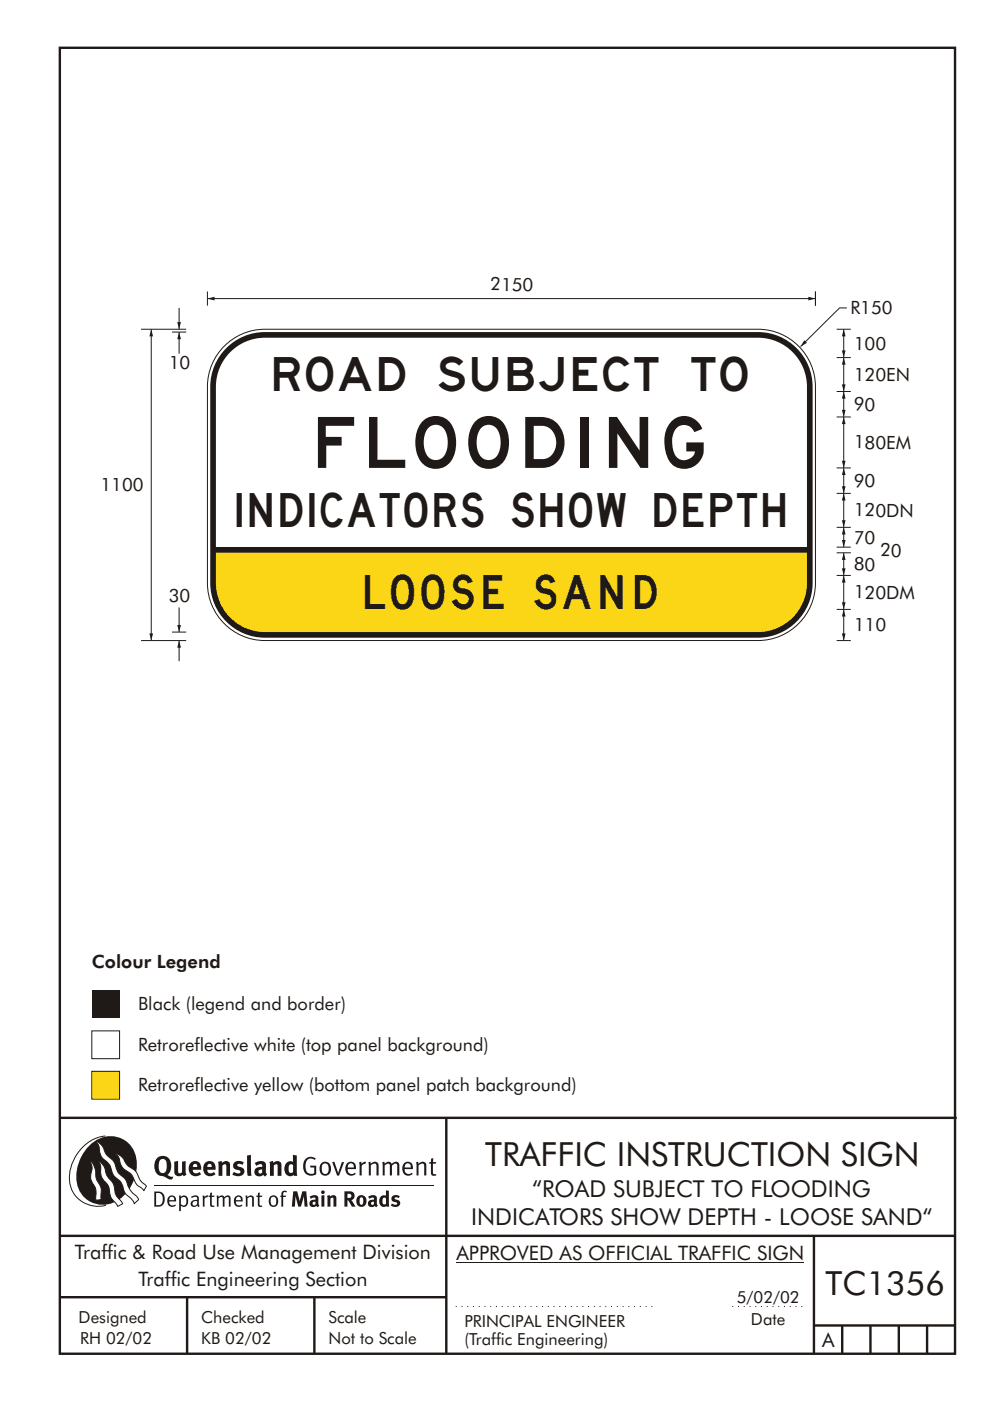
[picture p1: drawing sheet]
<svg xmlns="http://www.w3.org/2000/svg" width="210mm" height="297mm" viewBox="0 0 210 297" stroke-linecap="round" stroke-linejoin="round" font-family="sans-serif">
<g fill="none" stroke="#1f1a17" stroke-width=".51">
<path d="M12.7 10.1h189.9v276.9h-189.9zM12.7 237h190.3M94.7 236.9v50.1M12.7 262h190M12.7 275h82M39.7 275v12M66.7 275v12M172.7 262v25M172.7 281h30M178.7 281v6M184.7 281v6M190.7 281v6"/>
<path d="M196.7 281v6"/>
</g>
<path d="M96.7 277h41.8M155.4 277h15.1" fill="none" stroke="#1f1a17" stroke-width=".21" stroke-dasharray=".2 1" stroke-linecap="butt"/>
<path d="M96.9 267.7h73.6" fill="none" stroke="#1f1a17" stroke-width=".21"/>
<path d="M19.5 209.9h5.9v5.8h-5.9z" fill="#1f1a17"/>
<path d="M19.5 227.1h5.9v5.9h-5.9z" fill-rule="evenodd" fill="#fad617" stroke="#1f1a17" stroke-width=".21"/>
<path d="M19.5 218.6h5.9v5.9h-5.9z" fill-rule="evenodd" fill="#fff" stroke="#1f1a17" stroke-width=".21"/>
<g fill="#1f1a17">
<path d="M64.9 245.6a1.61 1.61 0 0 1 2.1 .1l-.2 .2a1.17 1.17 0 0 0-1.4-.1 1.17 1.17 0 0 0-.6 1.2 1.42 1.42 0 0 0 1.2 1.9l.7-.2v-1.2h-.8l-.1-.4h1.3v1.9a1.82 1.82 0 0 1-2.2-.1 1.82 1.82 0 0 1-.6-2.1l.2-.7z" fill-rule="evenodd"/>
<path d="M68.2 246.6a1.77 1.77 0 0 0 .4 2.6 1.39 1.39 0 0 0 1.4-.5 1.39 1.39 0 0 0 .2-1.5 1.19 1.19 0 0 0-2-.6zM68.5 246.8a.83 .83 0 0 1 1 .1 .83 .83 0 0 1 .2 1 .75 .75 0 0 1-.6 1 .75 .75 0 0 1-.8-.8v-.9z" fill-rule="evenodd"/>
<path d="M70.5 246.4l.4-.1 .8 2.4 .8-2.3h.5l-1.1 2.8h-.4z" fill-rule="evenodd"/>
<path d="M73.6 246.7a1.74 1.74 0 0 0 .5 2.5h.9l.5-.3-.2-.3a.89 .89 0 0 1-1.1 .2 .89 .89 0 0 1-.4-.9h1.7a1.15 1.15 0 0 0-.4-1.4 1.15 1.15 0 0 0-1.5 .2zM74 246.9a.67 .67 0 0 1 .8-.1 .67 .67 0 0 1 .3 .7h-1.3z" fill-rule="evenodd"/>
<path d="M76.2 246.4l.4-.1 .1 .5 .5-.4 .5-.1-.2 .5a.61 .61 0 0 0-.8 .6v1.8h-.4z" fill-rule="evenodd"/>
<path d="M78.1 246.4l.5-.1 .1 .5a.89 .89 0 0 1 .9-.5 .89 .89 0 0 1 .7 .8v2.1h-.4v-2.1l-.1-.3-.3-.1-.8 .4v2.1h-.4z" fill-rule="evenodd"/>
<path d="M81.1 246.4l.4-.1 .1 .4a.83 .83 0 0 1 .8-.4 .83 .83 0 0 1 .7 .5 .86 .86 0 0 1 .9-.5 .86 .86 0 0 1 .7 .8v2.1h-.4l-.1-2.3a.5 .5 0 0 0-.8 0l-.2 .2v2.1h-.5v-2.2l-.4-.3-.7 .4v2.1h-.4z" fill-rule="evenodd"/>
<path d="M85.7 246.7a1.74 1.74 0 0 0 .5 2.5h.9l.5-.3-.2-.3a.89 .89 0 0 1-1.1 .2 .89 .89 0 0 1-.4-.9h1.7a1.15 1.15 0 0 0-.5-1.4 1.15 1.15 0 0 0-1.4 .2zM86 246.9a.67 .67 0 0 1 .9-.1 .67 .67 0 0 1 .3 .7h-1.3z" fill-rule="evenodd"/>
<path d="M88.3 246.4l.4-.1 .1 .5a.89 .89 0 0 1 .9-.5 .89 .89 0 0 1 .7 .8v2.1h-.4v-2.1l-.1-.3-.3-.1-.8 .4v2.1h-.4z" fill-rule="evenodd"/>
<path d="M91.5 245.7l.4-.2v.9h.7l-.2 .3h-.5v2.1l.1 .1h.5l.1 .3a.71 .71 0 0 1-1.2-.5v-2h-.3v-.3h.3z" fill-rule="evenodd"/>
<path d="M37 246.3l.8-.2v2a.46 .46 0 0 0 .2 .7 .46 .46 0 0 0 .6-.3v-2.2l.8-.1v2.3l.2 .6-.6 .3-.2-.3a1.03 1.03 0 0 1-1.2 .2 1.03 1.03 0 0 1-.6-1z" fill-rule="evenodd"/>
<path d="M40.4 246.6a1.64 1.64 0 0 0 0 2.3 1.64 1.64 0 0 0 2.3 .1l-.4-.5a.78 .78 0 0 1-.9 .3 .78 .78 0 0 1-.5-.8h1.8a1.37 1.37 0 0 0-.6-1.6 1.37 1.37 0 0 0-1.7 .2zM41 246.9a.48 .48 0 0 1 .7-.1 .48 .48 0 0 1 .2 .6h-1z" fill-rule="evenodd"/>
<path d="M43.5 246.6a1.65 1.65 0 0 0-.2 2 1.65 1.65 0 0 0 1.9 .7l.5-.3-.3-.5a.78 .78 0 0 1-.9 .3 .78 .78 0 0 1-.5-.8h1.8a1.37 1.37 0 0 0-.6-1.6 1.37 1.37 0 0 0-1.7 .2zM44.1 246.9a.48 .48 0 0 1 .6-.1 .48 .48 0 0 1 .2 .6h-.9z" fill-rule="evenodd"/>
<path d="M46.3 246.4l.7-.3 .1 .4a.95 .95 0 0 1 1-.3 .95 .95 0 0 1 .7 .9v2.2h-.8v-2.3l-.3-.2-.5 .3v2.2h-.8z" fill-rule="evenodd"/>
<path d="M49.7 246.5a1.73 1.73 0 0 1 2-.1l-.2 .6-.6-.2a.42 .42 0 0 0-.6 .3l.2 .2a1.23 1.23 0 0 1 1.4 1 1.47 1.47 0 0 1-2.3 .9l-.3-.1 .3-.6 .7 .3a.47 .47 0 0 0 .7-.3 .87 .87 0 0 0-1-.6l-.4-.2-.1-.4z" fill-rule="evenodd"/>
<path d="M54.1 246.6l.3 .6 .3-.2a.62 .62 0 0 1 .9 0v.4a1.21 1.21 0 0 0-1.3 .3 1.21 1.21 0 0 0-.2 1.4 1.19 1.19 0 0 0 1.7 0l.5 .3 .4-.4-.3-.4v-1.3a.96 .96 0 0 0-1.3-1.1zM55 248.1l.6-.1v.6a.43 .43 0 0 1-.6 .1 .43 .43 0 0 1 0-.6z" fill-rule="evenodd"/>
<path d="M57.2 246.4l.7-.3 .1 .4a.95 .95 0 0 1 1-.3 .95 .95 0 0 1 .7 .9v2.2h-.8v-2.3l-.3-.2-.5 .3v2.2h-.8z" fill-rule="evenodd"/>
<path d="M62.2 244.8v1.6a1.29 1.29 0 0 0-1.4 .1 1.29 1.29 0 0 0-.5 1.3 1.24 1.24 0 0 0 .5 1.4 1.24 1.24 0 0 0 1.5-.1l.1 .2h.7l-.1-4.3zM61.5 246.9h.4l.3 .1v1.5l-.3 .2a.48 .48 0 0 1-.6-.5 1.52 1.52 0 0 1 .2-1.3z" fill-rule="evenodd"/>
<path d="M52.4 245l.8-.2 .2 4.5h-.8l-.1-.2z" fill-rule="evenodd"/>
</g>
<path d="M22.4 240.9a9 9 0 0 0-7.4 10.8 6.2 6.2 0 0 0 7.5 3.9M32.7 251.4h59.4" fill="none" stroke="#1f1a17" stroke-width=".21"/>
<path d="M19.1 242.7a5.7 5.7 0 0 1 6.5-1.4 5.7 5.7 0 0 1 3.4 5.7 8.6 8.6 0 0 1-6.2 8.4 5.7 5.7 0 0 1-6.5-7.1 9.9 9.9 0 0 1 2.8-5.6z" fill-rule="evenodd" fill="#1f1a17"/>
<path d="M24.4 244.6a3.1 3.1 0 0 1 2.3 2.1l.8 .8a3.2 3.2 0 0 1 2 2.3l.4 .7 1.2 1-.6 .9-.2-.3a3.5 3.5 0 0 1-1.9-2 3.8 3.8 0 0 0-2.1-2.2 3.5 3.5 0 0 1-1-2.3zM20.4 242a3.4 3.4 0 0 1 1.9 2.4l.7 .9a3.3 3.3 0 0 1 1.7 2.5 4.4 4.4 0 0 0 1.7 2l.3 .3a6.1 6.1 0 0 0 2.5 3.7l.2 .5-.9 .9a6.1 6.1 0 0 0-1.9-2.2l-.4-.7a3.6 3.6 0 0 0-1.9-2.8l-.6-1.1a3.6 3.6 0 0 0-1.9-2.8 3.7 3.7 0 0 1-.8-2.4zM21 246.2a3.4 3.4 0 0 1 1.5 2.7l.6 .9a3.8 3.8 0 0 1 1.4 3.1l.3 .8 1.2 1.5-1 .6-.5-.8a3.2 3.2 0 0 1-1.3-2.8 4.3 4.3 0 0 0-1.4-2.2 4.7 4.7 0 0 1-.5-2.9zM19.2 246.1a5.1 5.1 0 0 1 1.2 3.7l.3 .7a3.1 3.1 0 0 1 .7 3l.1 .8-1.1 .2-.1-.8a3.5 3.5 0 0 0-.9-3.2 3.6 3.6 0 0 1 .1-2.6z" fill-rule="evenodd" fill="#fff" stroke="#1f1a17" stroke-width=".21"/>
<g fill="#1f1a17">
<path d="M33.4 245.5a2.51 2.51 0 0 0 .4 3.7l.8 .2a2.78 2.78 0 0 0 2 .6l.2-.5h-.6l-.7-.4a2.56 2.56 0 0 0 0-3.8 1.83 1.83 0 0 0-2.1 .2zM34 245.9a.87 .87 0 0 1 1 0 .87 .87 0 0 1 .4 .9v.4a1.17 1.17 0 0 1-.9 1.5h-.3a2.38 2.38 0 0 1-.2-2.8z" fill-rule="evenodd"/>
<path d="M33.1 252.9v2.6a1.12 1.12 0 0 0 1.2-.3 1.12 1.12 0 0 0 .2-1.1l-.1-.6-.3-.4zM32.7 252.6h1.1a1.67 1.67 0 0 1 1.2 1.7 1.67 1.67 0 0 1-1.3 1.5h-1zM36.1 253.9l-.2 .6h1.1a.55 .55 0 0 0-.3-.7 .55 .55 0 0 0-.6 .1zM35.8 253.8a.95 .95 0 0 1 1.2-.2 .95 .95 0 0 1 .4 1.1h-1.5a.72 .72 0 0 0 .4 .8 .72 .72 0 0 0 .9-.1l.1 .2a1.15 1.15 0 0 1-1.5 0 1.15 1.15 0 0 1-.2-1.5zM38.4 254.1v1.2a.7 .7 0 0 0 .9 .1 .7 .7 0 0 0 .2-.9 .61 .61 0 0 0-.4-.7 .61 .61 0 0 0-.7 .3zM38 253.5l.3-.1 .1 .4a.95 .95 0 0 1 1.2-.1 .95 .95 0 0 1 .3 1.1 .92 .92 0 0 1-.5 1 .92 .92 0 0 1-1-.2v1.1l-.4 .1zM40.9 254.9a.5 .5 0 0 0 .2 .7 .5 .5 0 0 0 .7-.3v-.7zM40.5 253.8a1 1 0 0 1 1.7 .2v1.4l.2 .3-.2 .2-.3-.3a.78 .78 0 0 1-1.4-.1 .78 .78 0 0 1 .8-1.1h.5a.58 .58 0 0 0-.3-.7 .58 .58 0 0 0-.7 .3zM43 253.5l.3-.1 .1 .4 .3-.3h.5l-.2 .3a.52 .52 0 0 0-.6 .6v1.4h-.4zM44.6 252.9l.4-.1-.1 .7h.6l-.1 .3h-.5v1.5a.35 .35 0 0 0 .6 .3v.2a.57 .57 0 0 1-.6 .1 .57 .57 0 0 1-.3-.5v-1.6h-.3v-.3h.3zM45.9 253.5l.4-.1 .1 .4 .2-.2a.64 .64 0 0 1 1 .2 .7 .7 0 0 1 .8-.4 .7 .7 0 0 1 .5 .7v1.7h-.4v-1.7l-.2-.3-.7 .3v1.7h-.3v-1.6a.38 .38 0 0 0-.3-.5 .38 .38 0 0 0-.5 .3l-.1 .1v1.7h-.4zM50.2 253.9l-.2 .6h1.1a.55 .55 0 0 0-.2-.7 .55 .55 0 0 0-.7 .1zM49.9 253.8a.95 .95 0 0 1 1.2-.2 .95 .95 0 0 1 .4 1.1h-1.5a.72 .72 0 0 0 .4 .8 .72 .72 0 0 0 .9-.1l.1 .2a1.15 1.15 0 0 1-1.5 0 1.15 1.15 0 0 1-.2-1.5zM52.1 253.5l.3-.1 .1 .4a.72 .72 0 0 1 .8-.4 .72 .72 0 0 1 .6 .7v1.7h-.4v-1.5a.45 .45 0 0 0-.3-.6 .45 .45 0 0 0-.5 .3l-.2 .1v1.7h-.3zM54.7 252.9l.4-.1v.7h.6l-.1 .3h-.5v1.5a.35 .35 0 0 0 .5 .3v.2a.57 .57 0 0 1-.6 .1 .57 .57 0 0 1-.3-.5v-1.6h-.3v-.3h.3zM57.6 253.9l-.2 .7a.65 .65 0 0 0 .3 .9 .65 .65 0 0 0 .8-.3l.1-.1a.93 .93 0 0 0-.7-1.4zM57.3 253.8a1.12 1.12 0 0 1 1.4 0 1.12 1.12 0 0 1 .2 1.4 1.01 1.01 0 0 1-1.2 .7 1.01 1.01 0 0 1-.7-1.2zM59.9 252.6l.5-.2 .5 .2-.2 .2-.3-.1-.3 .2v.6h.6l-.1 .3h-.5v2h-.4v-2h-.2v-.3h.2zM62.2 252.6l-.3 3.2h.7l.1-2.2 .6 2.2h.5l.7-2.2 .1 2.2h.7l-.3-3.2h-.9l-.5 2.1-.5-2.1zM65.7 253.7l.3 .5a.51 .51 0 0 1 .5-.3 .51 .51 0 0 1 .4 .4v.1a.88 .88 0 0 0-1.1 .3 .88 .88 0 0 0 .2 1.1 .9 .9 0 0 0 1.1-.1l.3 .3 .4-.4-.3-.3v-1.1a.87 .87 0 0 0-.4-.8 .87 .87 0 0 0-1 .1zM66.4 254.9l.5-.1v.5l-.1 .1h-.3l-.2-.1zM68.2 253.5v2.3h.6v-2.4zM68.1 252.8a.4 .4 0 0 0 .8 0 .4 .4 0 0 0-.8 0zM69.4 253.5l.1 2.3h.6v-1.7a.33 .33 0 0 1 .4-.2 .33 .33 0 0 1 .2 .4v1.5h.7v-1.7a.75 .75 0 0 0-.6-.7 .75 .75 0 0 0-.8 .3v-.3zM73.1 252.6v3.2h.6v-1.3l.3 .2 .7 1.1h.7l-.9-1.4a.94 .94 0 0 0 .7-1 .94 .94 0 0 0-.9-.8zM73.7 253.1a.51 .51 0 0 1 .7 .1 .51 .51 0 0 1-.1 .8h-.6zM75.9 253.7a1.19 1.19 0 0 0-.1 1.8 1.19 1.19 0 0 0 1.7-.1 1.19 1.19 0 0 0 0-1.6 1.19 1.19 0 0 0-1.6-.1zM76.5 253.9h.2a.99 .99 0 0 1 0 1.5 1.06 1.06 0 0 1-.2-1.5zM78.1 253.7l.3 .5a.51 .51 0 0 1 .5-.3 .51 .51 0 0 1 .4 .4v.1a.88 .88 0 0 0-1.1 .3 .88 .88 0 0 0 .2 1.1 .9 .9 0 0 0 1.1-.1l.3 .3 .4-.4-.2-.3v-1.1a.87 .87 0 0 0-.5-.8 .87 .87 0 0 0-1 .1zM78.9 254.9l.4-.1v.5l-.1 .1h-.3l-.2-.1zM81.9 252.4v1.2a1.2 1.2 0 0 0-1.4 .5 1.2 1.2 0 0 0 .2 1.5l.5 .3 .8-.2v.1h.6l-.1-3.3zM81.4 254l.5 .1-.1 1.2a.46 .46 0 0 1-.5 0 .46 .46 0 0 1-.2-.6zM83.3 253.6a.79 .79 0 0 0-.2 1 .79 .79 0 0 0 1 .3 .33 .33 0 0 1 0 .5 .33 .33 0 0 1-.5 0l-.5-.2-.2 .4a1.15 1.15 0 0 0 1.2 .3 1.15 1.15 0 0 0 .8-1 1.49 1.49 0 0 0-1.2-.7 .4 .4 0 0 1 .3-.4 .4 .4 0 0 1 .4 .1l.2 .1 .2-.4a1.47 1.47 0 0 0-1.5 0z" fill-rule="evenodd"/>
</g>
<path d="M44 63.3h129" fill="none" stroke="#1f1a17" stroke-width=".21"/>
<g fill="#1f1a17">
<path d="M171.5 62.9l1.5 .4-1.5 .4 1.5-.4-1.5 .4z" fill-rule="evenodd"/>
<path d="M44 63.3l1.5-.4v.8z" fill-rule="evenodd"/>
</g>
<path d="M179.7 65.3h-1.6l-8.2 8.2" fill="none" stroke="#1f1a17" stroke-width=".21"/>
<path d="M170.7 72.1l.5 .6-1.3 .8z" fill-rule="evenodd" fill="#1f1a17"/>
<path d="M47.6 73.4a12.2 12.2 0 0 1 8.6-3.6h104.6a12.2 12.2 0 0 1 12.2 12.2v41.6a12.2 12.2 0 0 1-12.2 12.2h-104.6a12.2 12.2 0 0 1-12.2-12.2v-41.6a12.1 12.1 0 0 1 3.6-8.6z" fill-rule="evenodd" fill="#fff" stroke="#1f1a17" stroke-width=".21"/>
<path d="M48 73.8a11.6 11.6 0 0 1 8.2-3.4h104.6a11.6 11.6 0 0 1 11.6 11.6v41.6a11.6 11.6 0 0 1-11.6 11.6h-104.6a11.6 11.6 0 0 1-11.6-11.6v-41.6a11.5 11.5 0 0 1 3.4-8.2z" fill-rule="evenodd" fill="#1f1a17"/>
<path d="M49.3 74.2a10.3 10.3 0 0 1 6.9-2.6h104.6a10.4 10.4 0 0 1 10.4 10.4v34h-125.4v-34a10.4 10.4 0 0 1 3.5-7.8z" fill-rule="evenodd" fill="#fff"/>
<path d="M45.8 117.2h125.4v6.4a10.4 10.4 0 0 1-10.4 10.4h-104.6a10.4 10.4 0 0 1-10.4-10.4z" fill-rule="evenodd" fill="#fad617"/>
<path d="M38 135.8v4.4" fill="none" stroke="#1f1a17" stroke-width=".21"/>
<path d="M38 135.8l.4 1.5h-.8z" fill-rule="evenodd" fill="#1f1a17"/>
<path d="M38 70.4v4.6" fill="none" stroke="#1f1a17" stroke-width=".21"/>
<path d="M38 70.4l.4 1.5h-.8z" fill-rule="evenodd" fill="#1f1a17"/>
<path d="M38 65.3v4.5" fill="none" stroke="#1f1a17" stroke-width=".21"/>
<path d="M37.6 68.3h.8l-.4 1.5 .4-1.5-.4 1.5z" fill-rule="evenodd" fill="#1f1a17"/>
<path d="M38 128.8v5.2" fill="none" stroke="#1f1a17" stroke-width=".21"/>
<path d="M37.6 132.5h.8l-.4 1.5 .4-1.5-.4 1.5z" fill-rule="evenodd" fill="#1f1a17"/>
<path d="M32.1 69.8v66" fill="none" stroke="#1f1a17" stroke-width=".21"/>
<g fill="#1f1a17">
<path d="M31.7 134.3h.8l-.4 1.5z" fill-rule="evenodd"/>
<path d="M32.1 69.8l.4 1.5h-.8z" fill-rule="evenodd"/>
</g>
<g fill="none" stroke="#1f1a17" stroke-width=".21">
<path d="M173 61.8v3M177.5 69.8h3M177.5 75.8h3M177.5 83h3M177.5 88.4h3M177.5 99.2h3M177.5 104.6h3M177.5 111.8h3M177.5 116h3M177.5 117.2h3M177.5 135.8h3M177.5 122h3"/>
<path d="M177.5 129.2h3M179 129.2v6.6"/>
</g>
<g fill="#1f1a17">
<path d="M178.6 134.3h.8l-.4 1.5z" fill-rule="evenodd"/>
<path d="M179 129.2l.4 1.5h-.8z" fill-rule="evenodd"/>
</g>
<path d="M179 122v7.2" fill="none" stroke="#1f1a17" stroke-width=".21"/>
<g fill="#1f1a17">
<path d="M178.6 127.7h.8l-.4 1.5z" fill-rule="evenodd"/>
<path d="M179 122l.4 1.5h-.8z" fill-rule="evenodd"/>
</g>
<path d="M29.9 69.8h9.6M36.5 70.4h3M44 61.8v3M173 61.8v3M179 117.2v4.8M29.9 135.8h9.6M36.5 134h3" fill="none" stroke="#1f1a17" stroke-width=".21"/>
<g fill="#1f1a17">
<path d="M178.6 120.5h.8l-.4 1.5z" fill-rule="evenodd"/>
<path d="M179 117.2l.4 1.5h-.8z" fill-rule="evenodd"/>
</g>
<path d="M179 111.8v4.2" fill="none" stroke="#1f1a17" stroke-width=".21"/>
<g fill="#1f1a17">
<path d="M178.6 114.5h.8l-.4 1.5z" fill-rule="evenodd"/>
<path d="M179 111.8l.4 1.5h-.8z" fill-rule="evenodd"/>
</g>
<path d="M179 104.6v7.2" fill="none" stroke="#1f1a17" stroke-width=".21"/>
<g fill="#1f1a17">
<path d="M178.6 110.3h.8l-.4 1.5z" fill-rule="evenodd"/>
<path d="M179 104.6l.4 1.5h-.8z" fill-rule="evenodd"/>
</g>
<path d="M179 69.8v6" fill="none" stroke="#1f1a17" stroke-width=".21"/>
<g fill="#1f1a17">
<path d="M178.6 74.3h.8l-.4 1.5z" fill-rule="evenodd"/>
<path d="M179 69.8l.4 1.5h-.8z" fill-rule="evenodd"/>
</g>
<path d="M179 75.8v7.2" fill="none" stroke="#1f1a17" stroke-width=".21"/>
<g fill="#1f1a17">
<path d="M178.6 81.5h.8l-.4 1.5z" fill-rule="evenodd"/>
<path d="M179 75.8l.4 1.5h-.8z" fill-rule="evenodd"/>
</g>
<path d="M179 88.4v10.8" fill="none" stroke="#1f1a17" stroke-width=".21"/>
<g fill="#1f1a17">
<path d="M178.6 97.7h.8l-.4 1.5z" fill-rule="evenodd"/>
<path d="M179 88.4l.4 1.5h-.8z" fill-rule="evenodd"/>
</g>
<path d="M179 99.2v5.4" fill="none" stroke="#1f1a17" stroke-width=".21"/>
<g fill="#1f1a17">
<path d="M178.6 103.1h.8l-.4 1.5z" fill-rule="evenodd"/>
<path d="M179 99.2l.4 1.5h-.8z" fill-rule="evenodd"/>
</g>
<path d="M179 83v5.4" fill="none" stroke="#1f1a17" stroke-width=".21"/>
<g fill="#1f1a17">
<path d="M178.6 86.9h.8l-.4 1.5z" fill-rule="evenodd"/>
<path d="M179 83l.4 1.5h-.8z" fill-rule="evenodd"/>
</g>
<text font-size="10.8" fill="#1f1a17" x="67.5" y="99.2">FLOODING</text>
<g font-size="7.2" fill="#1f1a17">
<text x="58.2" y="83">ROAD</text>
<text x="93.1" y="83">SUBJECT</text>
<text x="146.7" y="83">TO</text>
<text x="50.2" y="111.8">INDICATORS SHOW DEPTH</text>
<text x="77.5" y="129.2">LOOSE SAND</text>
</g>
<g font-size="7.1" fill="#1f1a17">
<text x="102.9" y="247.1">TRAFFIC INSTRUCTION SIGN</text>
<text x="175.2" y="274.7">TC1356</text>
</g>
<g font-size="4.9" fill="#1f1a17">
<text x="112.9" y="253.8">“ROAD SUBJECT TO FLOODING</text>
<text x="100" y="259.8">INDICATORS SHOW DEPTH - LOOSE SAND“</text>
</g>
<g font-size="4.2" fill="#1f1a17">
<text x="15.9" y="267">Traffic &amp; Road Use Management Division</text>
<text x="96.9" y="267.2">APPROVED AS OFFICIAL TRAFFIC SIGN</text>
<text x="29.4" y="272.6">Traffic Engineering Section</text>
<text x="174.4" y="285.6">A</text>
</g>
<g font-size="3.9" fill="#1f1a17">
<text x="104" y="61.6" transform="rotate(1 104 61.6)">2150</text>
<text x="180.4" y="66.7">R150</text>
<text x="181.2" y="74.1" transform="rotate(1 181.2 74.1)">100</text>
<text x="35.8" y="78.2">10</text>
<text x="181.2" y="80.7" transform="rotate(1 181.2 80.7)">120EN</text>
<text x="181.2" y="87" transform="rotate(1 181.2 87)">90</text>
<text x="181.2" y="95.1" transform="rotate(1 181.2 95.1)">180EM</text>
<text x="21.3" y="104.2">1100</text>
<text x="181.2" y="103.2" transform="rotate(1 181.2 103.2)">90</text>
<text x="181.2" y="109.5" transform="rotate(1 181.2 109.5)">120DN</text>
<text x="181.2" y="115.2" transform="rotate(1 181.2 115.2)">70</text>
<text x="186.7" y="118" transform="rotate(1 186.7 118)">20</text>
<text x="181.2" y="120.9" transform="rotate(1 181.2 120.9)">80</text>
<text x="35.8" y="127.6">30</text>
<text x="181.2" y="126.9" transform="rotate(1 181.2 126.9)">120DM</text>
<text x="181.2" y="133.8" transform="rotate(1 181.2 133.8)">110</text>
<text x="19.5" y="205.2">Colour Legend</text>
<text x="29.3" y="214">Black (legend and border)</text>
<text x="29.3" y="222.8">Retroreflective white (top panel background)</text>
<text x="29.3" y="231.3">Retroreflective yellow (bottom panel patch background)</text>
</g>
<g font-size="3.5" fill="#1f1a17">
<text x="16.7" y="280.5">Designed</text>
<text x="42.7" y="280.5">Checked</text>
<text x="69.7" y="280.5">Scale</text>
<text x="98.5" y="281.4">PRINCIPAL ENGINEER</text>
<text x="156.3" y="276.2">5/02/02</text>
<text x="159.3" y="281">Date</text>
<text x="17" y="284.9">RH 02/02</text>
<text x="42.7" y="284.9">KB 02/02</text>
<text x="69.7" y="285">Not to Scale</text>
<text x="98.5" y="285.1">(Traffic Engineering)</text>
</g>
</svg>
